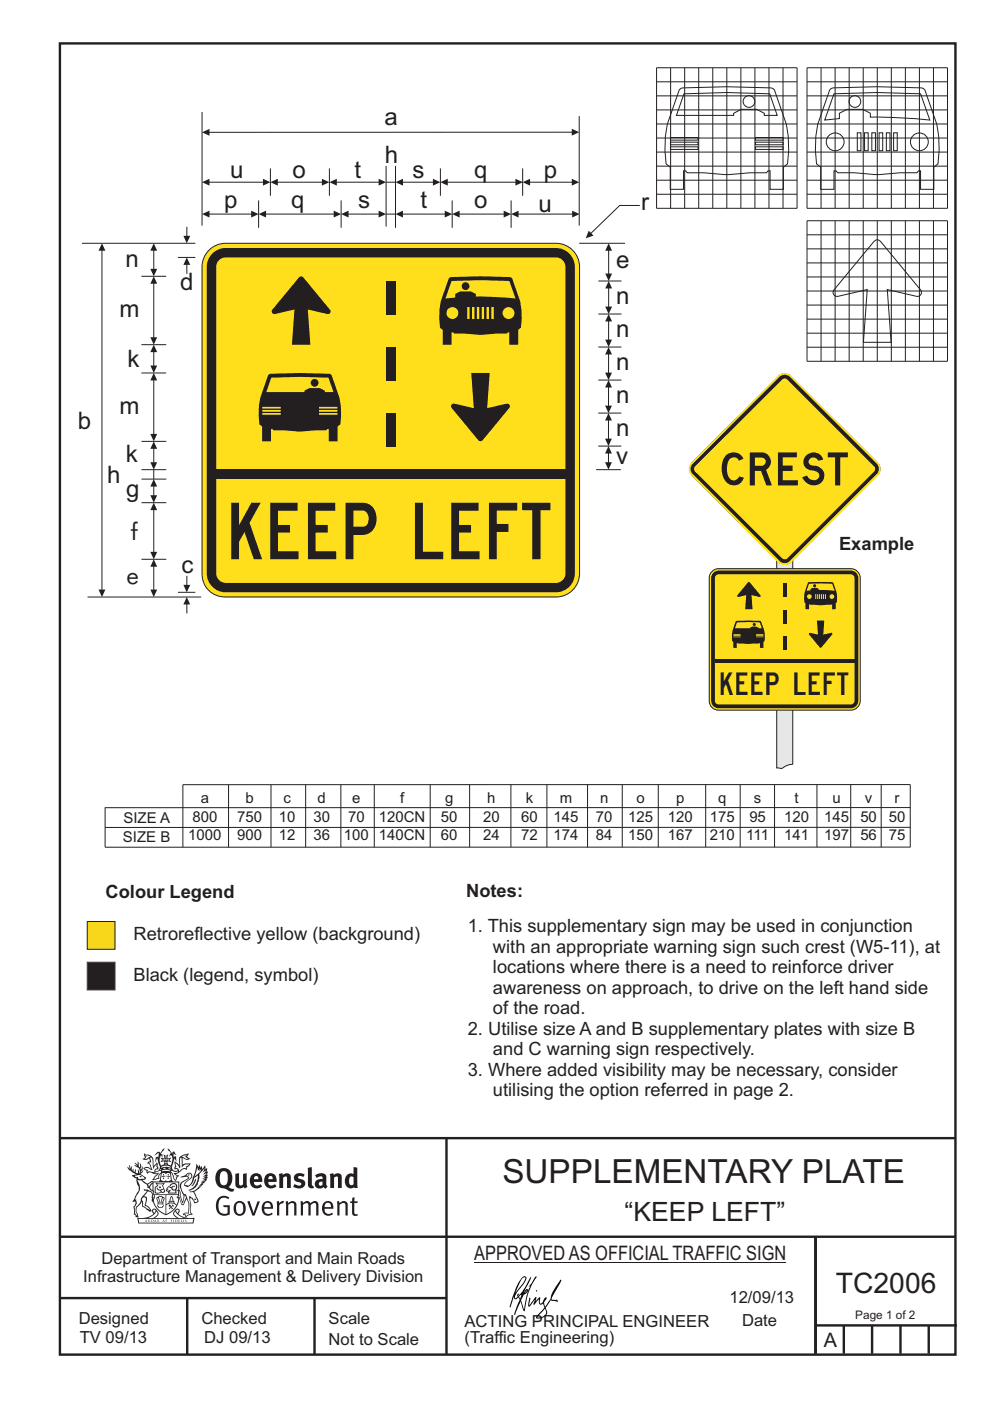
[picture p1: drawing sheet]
<svg xmlns="http://www.w3.org/2000/svg" width="210mm" height="297mm" viewBox="0 0 210 297" stroke-linecap="round" stroke-linejoin="round" font-family="sans-serif">
<g fill="none" stroke="#231f20" stroke-width=".51">
<path d="M12.7 9.2h190v278h-190zM12.7 241.3h189.9M94.7 241.4v45.8M12.7 275.2h82M12.7 262.2h190.1M39.7 275.2v12M66.7 275.2v12M173 262.2v24.8M173 281h30M179 281v6M185 281v6M191 281v6"/>
<path d="M197 281v6"/>
</g>
<path d="M100.6 267.7h66.2" fill="none" stroke="#231f20" stroke-width=".21"/>
<g fill="#231f20">
<path d="M47 248.5a2.55 2.55 0 0 0 0 2.7l.3 .1a.81 .81 0 0 0 1-.9v-.6a1.04 1.04 0 0 0-1.1-1.5zM46.3 248.1a1.82 1.82 0 0 1 2.1-.2 1.82 1.82 0 0 1 .9 1.9 2.29 2.29 0 0 1-.8 1.9l.7 .3h.5l-.2 .6a2.87 2.87 0 0 1-2-.7 2.12 2.12 0 0 1-1.7-3.1z" fill-rule="evenodd"/>
<path d="M49.9 248.9l.8-.2v2a.46 .46 0 0 0 .2 .6 .46 .46 0 0 0 .7-.2v-2.2l.7-.2v2.4l.2 .5-.6 .4-.2-.3a1.02 1.02 0 0 1-1.2 .2 1.02 1.02 0 0 1-.6-1.1z" fill-rule="evenodd"/>
<path d="M54 249.5l-.1 .5h.9a.49 .49 0 0 0-.2-.6 .49 .49 0 0 0-.6 .1zM53.4 249.2a1.34 1.34 0 0 1 1.6-.3 1.34 1.34 0 0 1 .6 1.5v.2h-1.7a.77 .77 0 0 0 .5 .8 .77 .77 0 0 0 .9-.3l.3 .4a1.59 1.59 0 0 1-2.1 .2 1.59 1.59 0 0 1-.4-2z" fill-rule="evenodd"/>
<path d="M57 249.5l-.1 .5h.9a.49 .49 0 0 0-.2-.6 .49 .49 0 0 0-.6 .1zM56.4 249.2a1.34 1.34 0 0 1 1.6-.3 1.34 1.34 0 0 1 .7 1.5v.2h-1.8a.77 .77 0 0 0 .5 .8 .77 .77 0 0 0 .9-.3l.3 .4a1.59 1.59 0 0 1-2 .2 1.59 1.59 0 0 1-.5-2z" fill-rule="evenodd"/>
<path d="M59.1 248.9l.8-.2 .1 .4a.95 .95 0 0 1 1-.3 .95 .95 0 0 1 .7 .8v2.3h-.8v-2.3a.46 .46 0 0 0-.8 .1v2.2h-.9z" fill-rule="evenodd"/>
<path d="M62.5 249.1a1.75 1.75 0 0 1 2.1-.1l-.2 .5-.6-.2a.43 .43 0 0 0-.6 .3l.4 .3a1.04 1.04 0 0 1 1.2 1.2 1.04 1.04 0 0 1-1.4 .9l-1.2-.4 .3-.6 1 .4 .4-.4a.88 .88 0 0 0-1-.5l-.4-.2-.1-.4z" fill-rule="evenodd"/>
<path d="M65.3 247.6l.8-.2 .1 3.8 .2 .2 .2 .5a.88 .88 0 0 1-1-.1 .88 .88 0 0 1-.3-1z" fill-rule="evenodd"/>
<path d="M67.8 250.6a.43 .43 0 0 0-.1 .7 .43 .43 0 0 0 .7-.1v-.7zM66.8 249.2a1.7 1.7 0 0 1 2.4 .1v1.8l.3 .4-.4 .5-.5-.3a1.03 1.03 0 0 1-1.7-.2 1.03 1.03 0 0 1 .8-1.5h.7v-.4a.8 .8 0 0 0-1.2 .1z" fill-rule="evenodd"/>
<path d="M69.9 248.9l.8-.2 .1 .4a.95 .95 0 0 1 1-.3 .95 .95 0 0 1 .7 .8v2.3h-.8v-2.3a.46 .46 0 0 0-.8 .1v2.2h-.8z" fill-rule="evenodd"/>
<path d="M74.3 249.5a1.48 1.48 0 0 0 0 1.7l.4 .1 .3-.2v-1.5l-.3-.2zM75 247.4l.8 .2 .1 4.3h-.7l-.1-.2a1.26 1.26 0 0 1-1.4 0 1.26 1.26 0 0 1-.6-1.3 1.29 1.29 0 0 1 .5-1.3 1.29 1.29 0 0 1 1.4-.2z" fill-rule="evenodd"/>
<path d="M46.4 253.9a1.72 1.72 0 0 1 2.2 0l-.2 .3a1.24 1.24 0 0 0-1.4-.1 1.24 1.24 0 0 0-.7 1.3 1.49 1.49 0 0 0 1.3 2l.7-.2v-1.3h-.9l-.1-.4h1.4v2a1.93 1.93 0 0 1-2.2-.1 1.93 1.93 0 0 1-.7-2.2l.2-.7z" fill-rule="evenodd"/>
<path d="M50.3 255.2a1.65 1.65 0 0 0 .3 2.2 .99 .99 0 0 0 1-1.5 .78 .78 0 0 0-.4-.8 .78 .78 0 0 0-.9 .1zM50 254.9a1.33 1.33 0 0 1 1.6-.1 1.33 1.33 0 0 1 .5 1.5 1.31 1.31 0 0 1-1.3 1.5 1.31 1.31 0 0 1-1.3-1.6l.1-.5z" fill-rule="evenodd"/>
<path d="M52.5 254.7l.4-.1 .9 2.6 .8-2.5h.5l-1.1 3h-.5z" fill-rule="evenodd"/>
<path d="M56.2 255.2l-.2 .7h1.4a.7 .7 0 0 0-.3-.8 .7 .7 0 0 0-.9 .1zM55.9 255a1.22 1.22 0 0 1 1.5-.2 1.22 1.22 0 0 1 .5 1.5h-1.9a.93 .93 0 0 0 .5 1 .93 .93 0 0 0 1.2-.2l.1 .3a1.43 1.43 0 0 1-1.7 .1 1.43 1.43 0 0 1-.6-1.7z" fill-rule="evenodd"/>
<path d="M58.7 254.8l.4-.2 .1 .5 .4-.3 .6-.2-.2 .6a.66 .66 0 0 0-.8 .6v1.9h-.4z" fill-rule="evenodd"/>
<path d="M60.6 254.8l.4-.2 .1 .5a.94 .94 0 0 1 1-.4 .94 .94 0 0 1 .8 .7v2.3h-.5l-.1-2.5a.81 .81 0 0 0-1.2 .3v2.2h-.4z" fill-rule="evenodd"/>
<path d="M63.7 254.7l.5-.1 .1 .5 .4-.3a.78 .78 0 0 1 1.1 .3 .9 .9 0 0 1 1-.5 .9 .9 0 0 1 .7 .8v2.3h-.4l-.1-2.5a.67 .67 0 0 0-1.1 .3v2.2h-.5v-2.4l-.4-.2-.7 .4v2.2h-.5z" fill-rule="evenodd"/>
<path d="M69 255.2l-.2 .7h1.4a.7 .7 0 0 0-.3-.8 .7 .7 0 0 0-.9 .1zM68.7 255a1.22 1.22 0 0 1 1.5-.2 1.22 1.22 0 0 1 .5 1.5h-1.9a.93 .93 0 0 0 .5 1 .93 .93 0 0 0 1.2-.2l.1 .3a1.44 1.44 0 0 1-1.7 .1 1.44 1.44 0 0 1-.6-1.7z" fill-rule="evenodd"/>
<path d="M71.4 254.8l.5-.2 .1 .5a.94 .94 0 0 1 1-.4 .94 .94 0 0 1 .7 .7v2.3h-.4l-.1-2.5a.81 .81 0 0 0-1.2 .3v2.2h-.5z" fill-rule="evenodd"/>
<path d="M74.7 254l.5-.2v.9h.7l-.1 .4h-.7l.1 2.2 .1 .1h.5l.1 .3a.75 .75 0 0 1-1.2-.6v-2h-.4v-.4h.4z" fill-rule="evenodd"/>
<path d="M30.8 244.9l1.1 .3-.9 .5h-.4l.5-.5zM31.8 245.5l.2-.1a2.44 2.44 0 0 1 .4 2l.1 .4 .7-1-.1 .6 .3 .3a.57 .57 0 0 0-.6 .8l-1-.2-.5 .2 .1-.5-.7-.2 .6-.2 1 .5 .1-.1-.6-1.3-.2-.1 .5-.1zM30.7 244.5l-.2 .4 .3 .4-.6 .4a1.04 1.04 0 0 0 1.4-.1l.2 .7h-.4l-.2 .4a.94 .94 0 0 1 .9 1.1l-.2-.1a1.16 1.16 0 0 0-1.5-.1l.3 .4 .4 .2 .1 .5 .2 .2v-.2a.94 .94 0 0 1 1.1 .2h.9l-1.2 1.2a1.13 1.13 0 0 0 1.2-.2l.4-.1-.1-.4 .5-.7a.83 .83 0 0 0-.6 1.1l-.3-.1-.7 .3 1.1-1.4-.5 .2-.5-.1 1.3-.5-.2-.2-.8 .4v-.3l.2-.2 .3 .1 .1-.3-.2-.4v-.6l-.2-.3-.6 .9v-.7a1.42 1.42 0 0 0-1.7-1.8z" fill-rule="evenodd"/>
<path d="M38.5 245.3l.5-.3 .7-.1-.6 .3 .8 .5h-.3zM38.3 245.5h.2l.1 2a1.69 1.69 0 0 1 1.5-.7l-.7 .5 .1 .5a1.1 1.1 0 0 0-1.5 .6l-.1-.5-.2-.2h-.5l.2-.4-.2-.7a1.42 1.42 0 0 1 .8 1.1l.2-.1zM37.1 246.2l.1 1-.2 .3v.5l.6-.1 .1 .2a.96 .96 0 0 1-1.1-.1l-.1 .1a1.06 1.06 0 0 0 1.3 .2v.1a.72 .72 0 0 1-1 .2l.3 .5 .6 .3-.4 .1-.1 .7-.3-.4-.3-1.1-.4-.4 .4 .9a1.54 1.54 0 0 0 .6 1.2l.2-.3a.58 .58 0 0 1 .5-.7l.1-.2h-.3l-.4-.3 .9-.5a.93 .93 0 0 1 1.1-.5l.1 .2 .2-.1 .1-.5a.99 .99 0 0 0 .7-.9l-1.3 .1-.4 .3v-1.5l.9 .4 .8-.3h-.3l-.5-.4 .4-.7-.7 .2a1.46 1.46 0 0 0-1.3 2.1v.4l-.2-.4z" fill-rule="evenodd"/>
<path d="M35.6 248.9l.2 .1-.1 .4h.3l-.3 .1v.5l-.1-.6h-.3l.3-.1z" fill-rule="evenodd"/>
<path d="M34.6 248.9l.2 .1-.1 .3 .4 .1h-.4v.6l-.1-.5-.3-.1h.3z" fill-rule="evenodd"/>
<path d="M34.3 248.8a.57 .57 0 0 1 .9 .2 .57 .57 0 0 1 .9-.2l.2 1.4-.2 .1a.57 .57 0 0 1-.9-.1 .69 .69 0 0 1-1.1 0zM34.2 248.1l-.3 2.1-.2 .4h2.9l-.1-.4-.3-2.1h-.2v.3l-.8-.1-.9 .1 .1-.3z" fill-rule="evenodd"/>
<path d="M34.2 252.4a.3 .3 0 0 0 .6 0 .3 .3 0 0 0-.6 0zM33.3 251l.3 .3-.3 .3a.79 .79 0 0 0 0 1.3l.8-.2-.1-.3a.55 .55 0 0 1-.7-.6h.1l.1 .3 .4 .1 .8-.2-.4-.7 .4-.3-.7 .1zM33 250.7l1.1 .2 .9-.2-.4 .7 .4 1.1a.56 .56 0 0 1-.8 .3l-.2 .1a.73 .73 0 0 1-.9 .1 .73 .73 0 0 1-.3-.9v-.4l.5-.4z" fill-rule="evenodd"/>
<path d="M35.6 251.9l.7-.5a.58 .58 0 0 1 1-.1 .58 .58 0 0 1-.5 .9l-.2-.3a.43 .43 0 0 1 .6-.3v-.1a.57 .57 0 0 0-.8 .2l-.2-.1-.3 .2 .4 .1a.55 .55 0 0 0 .9 .5v.5h-1.3l.3-.4-.1-.2-.6 .1 .2-.2-.2-.1zM35.4 251.8l-.1 .2a.39 .39 0 0 0 .2 .7l.3-.1-.2 .5h1.9l-.1-.8a.86 .86 0 0 0-.1-1.4 .86 .86 0 0 0-1.3 .4z" fill-rule="evenodd"/>
<path d="M36 254.8h.8v.2h-.8zM36.4 253.8l.2 .8h-.4zM36.4 253.5l-.3 .5-.1 .6h-.2v.4l-.7 .4 .1 .2a1.48 1.48 0 0 1 2.2 .1l.2-.1-.6-.5v-.5h-.2l-.1-.6z" fill-rule="evenodd"/>
<path d="M35.8 255.4l.3 .1 .2 .3 .3-.2-.2-.2a.38 .38 0 0 1 .4 .5l-.1-.2-.3 .3 .3 .2-.3 .2-.1-.3-.4 .3-.1-.2 .4-.3-.2-.1-.1 .1z" fill-rule="evenodd"/>
<path d="M34.5 254h.2v.2l-.3 .6h-.1zM33.6 255.3h.9v.2a.55 .55 0 0 1-.8 .4v-.2h-.2zM33.4 254h.2l.2 .8h-.2zM33.6 255h.8l.1 .1-.8 .1zM33.8 253.7h.5l-.2 1.1h-.2zM33.3 253.8l-.1 .3 .3 1.2a.48 .48 0 0 0-.1 .5 .48 .48 0 0 0 .4 .3l.6-.1a.49 .49 0 0 0 .2-.7l.3-1.2-.1-.3a1.42 1.42 0 0 0-1.5 0z" fill-rule="evenodd"/>
<path d="M33.6 251.6h.5l.1 .3h-.4z" fill-rule="evenodd"/>
<path d="M41.3 250.1l.3-.2-.2 .9-.6 .7h-.2l.5-.7z" fill-rule="evenodd"/>
<path d="M39.7 249l.3-.2 .5 .2a.88 .88 0 0 1-.6 1.1 1.22 1.22 0 0 0-.8 1.3l.5 .2a.72 .72 0 0 0 .9-.4l.5-.8 .2-.6 .8-.6v.3a2.85 2.85 0 0 1-2 2.8l.1 .1a2.13 2.13 0 0 0 1.9-1.5l-.1-.2a2.01 2.01 0 0 0 .3-1.8l1.2-1.3-.4 1 .7-.5-.7 1 .8-.4-.8 .8 .7-.1-.9 .5 .8-.1-.8 .4h.7l-.8 .3 .3 .2h-.4l.2 .4-.4-.1 .2 .3h-.4l.1 .3h-.1a2.16 2.16 0 0 1-2 1l.1 .2h.4a.76 .76 0 0 1 .7 .7l.5 1.2-.6 .2a1.45 1.45 0 0 0-1.2-1.3l.3 1.8-.1 1.9 .4 .2a1.07 1.07 0 0 0-1.2 .4v-.3l-.5-.2a.87 .87 0 0 1 1-.1l.1-.7a4.4 4.4 0 0 0-.6-3.1l-.1-.3h-.2a2.16 2.16 0 0 1-.7-2.2l.3-.3 1.2-.8a.55 .55 0 0 0-.4-.7zM37.8 252.4a.76 .76 0 0 1 .3 1.1l.6 1.6 .4-1.7 .2 .1a.61 .61 0 0 1-.1 .9l-.3 .9h-.2l-.7-1.6-.3 .1a1.18 1.18 0 0 0 .1-1.4zM41.8 247.5l.2 .8 .3-.6v.6l.3-.5a1.9 1.9 0 0 1-1.1 1.4l-.3 .3zM38.2 249.6l1.4-.1 .2 .1v.3l-.5 .3a1.26 1.26 0 0 0-1 1.9l.2 .7a1.84 1.84 0 0 1 .2 2l-.4-1.3a.96 .96 0 0 0-.4-1.3l-.4 .3a.78 .78 0 0 1-.1 1.3l.2 .2h.4l.4 1.1a.38 .38 0 0 0 .2 .4 .38 .38 0 0 0 .4-.1l.6-1.2a2.94 2.94 0 0 1 .3 2.5v.5l-.8-.1-.3 .4v.2l.4-.1 .1 .4 .2 .1a1.02 1.02 0 0 1 1.3-.5l-.1-.4-.3-.1 .2-1.7-.3-1.4 .1 .1a1.14 1.14 0 0 1 .7 .9 .63 .63 0 0 0 .9-.2 .63 .63 0 0 0-.2-.8l-.6-1.3 .9-.6 .2-.3 .2-.1v-.2h.3l-.1-.3h.4l-.1-.3 .5-.1-.2-.2 .5-.4 .1-.2-.3 .1 .5-.6-.3 .1 .3-.6-.4 .1 .4-.5v-.3l-.3 .2 .1-.6v-.3l-.4 .3-.1-.8-.5 .8-.2-.7-.2 .5-.3-.8-.1 .6-.5-.8-.1 1.4-.7 1.9a1.81 1.81 0 0 1-.9 1.4l-.6-.2a1.75 1.75 0 0 1 1.1-1.2 .75 .75 0 0 0 .1-1.3 .75 .75 0 0 0-1.2 .5z" fill-rule="evenodd"/>
<path d="M41.2 254.2l.3-.1 .1 .3h-.4z" fill-rule="evenodd"/>
<path d="M29.4 258.4h11.6l-.2 .8h-11.3zM31.3 258.2l.5-.1a2.48 2.48 0 0 0 1.4-1.3l.2 .6-.5 .5-.4 .3zM32.5 256.6l.3-.2 .2 .2-.3 .6zM37.2 256.8a2.65 2.65 0 0 0 1.8 1.4h-1.1l-.5-.3-.5-.5zM37.4 256.6l.2-.2 .3 .2-.3 .6zM29.2 258.2l.1 1.2h11.7l.3-1.1-.2-.1a4.1 4.1 0 0 1-3.3-.9l.3-.4-.1-.5a1.06 1.06 0 0 0-1.3 .9l.2 .4 .6 .5h-4.7l.3-.1a.84 .84 0 0 0 .6-.7 .84 .84 0 0 0-.5-.9l-.3-.2-.5 .1-.1 .5 .3 .4a4.2 4.2 0 0 1-3.4 .9z" fill-rule="evenodd"/>
<path d="M31 258.7l.1 .2h-.2zM31 258.6l-.3 .5 .4-.1 .2 .1z" fill-rule="evenodd"/>
<path d="M31.3 258.6h.2v.4a.25 .25 0 0 0 .3-.1 .25 .25 0 0 0-.1-.3h.1a.29 .29 0 0 1 0 .4 .29 .29 0 0 1-.4 0 .29 .29 0 0 1 0-.4z" fill-rule="evenodd"/>
<path d="M32.2 258.6a.22 .22 0 0 1 .3 .2 .22 .22 0 0 1-.3 .2zM32 258.6v.5a.33 .33 0 0 0 .5-.1 .33 .33 0 0 0 0-.4 .33 .33 0 0 0-.5 0z" fill-rule="evenodd"/>
<path d="M32.9 258.7l.1 .2h-.2zM32.9 258.6l-.2 .5 .3-.1 .2 .1z" fill-rule="evenodd"/>
<path d="M33.3 258.6h.2v.2l.3-.2-.2 .2 .2 .3-.3-.2-.1 .2h-.1l.2-.3z" fill-rule="evenodd"/>
<path d="M34.7 258.7l.1 .2h-.2zM34.7 258.6l-.3 .5 .4-.1 .2 .1z" fill-rule="evenodd"/>
<path d="M35 258.6h.4h-.1v.5h-.2l.1-.5z" fill-rule="evenodd"/>
<path d="M36.2 258.6h.3h-.2v.2h.2h-.2l.1 .3h-.2z" fill-rule="evenodd"/>
<path d="M36.7 258.6h.2v.5h-.2z" fill-rule="evenodd"/>
<path d="M37.3 258.6a.22 .22 0 0 1 .3 .2 .22 .22 0 0 1-.3 .2zM37.1 258.6v.5a.33 .33 0 0 0 .5-.1 .33 .33 0 0 0 0-.4 .33 .33 0 0 0-.5 0z" fill-rule="evenodd"/>
<path d="M37.8 258.6h.3h-.1v.2h.1h-.1v.2l.1 .1h-.3z" fill-rule="evenodd"/>
<path d="M38.3 258.6h.3l-.1 .4 .2 .1h-.4z" fill-rule="evenodd"/>
<path d="M38.9 258.6h.2v.5h-.2z" fill-rule="evenodd"/>
<path d="M39.3 258.6h.2l-.2 .1 .2 .2-.1 .2h-.1v-.2l.2 .1z" fill-rule="evenodd"/>
<path d="M34.2 247.4a1.51 1.51 0 0 1 2 .2 2.67 2.67 0 0 0-2.1 0zM35.7 247.6l.4 .2 .1 .2-.4-.1zM34.6 247.7l.4-.1 .2 .2h-.4zM34 247.9l.3 .1-.3 .1zM34.9 246.9l.3-.2 .2 .2zM34.9 245.7h.2v.4h-.2zM35 245.1l.2 .2 .2-.2-.1 .4h-.2zM35.1 246.3h.2l.1 .4-.2-.2-.2 .2zM35.3 245.7h.2v.4h-.2zM34.4 245.7l.3 .1v.2l-.3 .1 .2-.2zM35.7 245.8l.3-.1-.2 .2 .2 .2-.4-.1zM32.7 244.9l1-.5-.1 1-.2-.1-.4 .1-.2 1.1 .5-1 .2 .9a1.84 1.84 0 0 1 .3 1.7l.4 .1a2.48 2.48 0 0 1 2.2 .1l.2-.3-.2-.7 .7-1.7 .4 .6-.2-1-.2-.1-.2 .3v-.9l.6 .4-.6-.7h-.3l-.1 .4-.5-.8-.5-.3 .2 .4 .5 .6-.4 .7 .4-.3a2.06 2.06 0 0 1 0 2.2l-.6-.2-.1-.6 .1-.1 .8 .2-.4-.5 .4-.5-.7 .2-.2-.2 .2-.7-.5 .4-.5-.4 .2 .7-.2 .2-.7-.2 .4 .5-.4 .5 .7-.2 .2 .1-.2 .6-.5 .2a2.02 2.02 0 0 1 0-2.2l.3 .5-.1-.6-.3-.1 .8-1.2-.5 .3-.4 .7-.2-.3a.8 .8 0 0 0-.8 .5z" fill-rule="evenodd"/>
<path d="M29.2 250.1l.3 .2a.61 .61 0 0 1 .8 .3l.3 .2a.8 .8 0 0 1 .6 1l.4 .1 .5 .6a1 1 0 0 1 .5 1l-.1 .7v-.5h-.1a.96 .96 0 0 0-.8-1.3l-.3-.2h-.6l-.1-.1-.2 .1 .2 .3h.5l-1.1 1.4-.2 .9-.4 .6a1.33 1.33 0 0 0-.5 1.8l.2 .5a1.26 1.26 0 0 1-.5-1.4l-.1-.4a1.56 1.56 0 0 0 .4-1.7l-.3 .2 .2-.5a3.2 3.2 0 0 0 .7-3zM30.4 253.9h.4a2.06 2.06 0 0 1-.1 1.6l.7 .5 .4 .5-.6-.2-.8-.6-.1-.9a.51 .51 0 0 1 .1-.9zM28.6 249.3a1.52 1.52 0 0 1 2.1 .6l-1.1 .1-.2-.1-.2-.4-.4 .1zM27.5 247v.8l-.3-.4-.2 .1a3.1 3.1 0 0 0 2 1.5l-1 .1 .5 .6 .5 .1v1.1a1.84 1.84 0 0 1-.2 2.5l-.4 .9-.4 .4 .3 .1 .4-.1 .1 .4-.2 .5-.3 .2 .1 1.8 .2-.1 .2 .6h.2l.4-.1-.1-.5a1.3 1.3 0 0 1-.1-1.6l.8-1.1 .2 1.1 .6 .2 .4 .6 .2-.2 .2 .4 .5-.1a1.85 1.85 0 0 0-1.2-1.3l.1-.3a1.39 1.39 0 0 0 0-1.5h-.5l.5-.6a.66 .66 0 0 1 .9-.4 .66 .66 0 0 1 .3 .9l-.1 .4h.2v.1l-.2 .3 .2 .5 .2-.3a2.24 2.24 0 0 0 .1-2.2 .73 .73 0 0 1-.7-.6 .73 .73 0 0 1 .5-.8l.1-.2a.94 .94 0 0 0-.9 .8 .48 .48 0 0 1-.1-.5 .48 .48 0 0 1 .5-.3l.5-.3a.51 .51 0 0 0-.8 .2l-.5 .3-1-.8 .6-.1 .1-.5-1.1-.7 .5-.4v-.4l-.5 .5 .1-.2a.69 .69 0 0 0 .2-1.1v.5l-.3 .2 .1-1.1-.3-.2 .1 .6-.1 .2-.4-1.2v.6l-.7-.3 .6 .6-.6-.2 .2 .3a1 1 0 0 1 .8 1.5l-.2-.8v.8l-.5-.2-.1-.7-.2 .6-.2-.1v-.6l-.2 .4-.2-.2 .1-.7-.2 .5z" fill-rule="evenodd"/>
<path d="M29.5 249.5l.3-.2 .3 .3z" fill-rule="evenodd"/>
<path d="M32.4 250.5h5.6v2l-.2-.1v-1.7h-5.2v2.5h5.2v-.8l.1 .2-.1 1.1v-.3h-2.5v4a4.1 4.1 0 0 0 2.6-3.6l.1-.1a4 4 0 0 1-2.8 3.9 4.2 4.2 0 0 1-2.8-4.7l.1 1.3 .1-.1a3.8 3.8 0 0 0 2.5 3.3v-4h-2.5l-.2-.9z" fill-rule="evenodd"/>
<circle cx="40" cy="249.1" r=".17"/>
</g>
<g fill="#000">
<path d="M111.6 273.7l.2-.2-.5 .7zM110.4 274.5l.2 .1-.3 .8-.2-.5zM110.9 270.9h.5a9.3 9.3 0 0 1-2 3.1l-.1 .3 1-2.5zM110.6 271a14.7 14.7 0 0 0-2.2 4.9l-.3 1.2 .1 .1 .8-2.3a.42 .42 0 0 0 .2 .6 .42 .42 0 0 0 .6-.3l.2-.1 .2 .5-1.1 3.2h.2l1.1-2.9 .6 1.9 .2 .2 .2-.5a13.5 13.5 0 0 1 2-6.2l.4-.5-.1-.2-1.6 2.1 .4-.1a14.9 14.9 0 0 0-1.3 5.1l-.4-1.1a1.39 1.39 0 0 1 .2-1.9l.1-.2a.92 .92 0 0 0 .8-1.2 .75 .75 0 0 0-.8 .7l-.1 .2 1.6-3.4h-.1l-.4 .7a10.5 10.5 0 0 1-2.2 3.3l.2-.5a.32 .32 0 0 0-.4 .2 .32 .32 0 0 0 .1 .4l-.5 .4a3.2 3.2 0 0 1 1.1-2.3l.5-.6a2.49 2.49 0 0 0 .7-1.6l-.4-.2z" fill-rule="evenodd"/>
<path d="M113.7 273.6l.3 .2h-.3z" fill-rule="evenodd"/>
<path d="M115.6 277.5a1.15 1.15 0 0 1 .1 1.3 1.15 1.15 0 0 1-1.2 .5l-.6 .1zM112.2 275.2l-.2 1.6 .2 .2 1.2-1.5-.2 1.1 1.1-1.1a.94 .94 0 0 0 .4 1.1l.5-.3 .3 .9-1.2 1.3a.98 .98 0 0 0-.5 1 1.9 1.9 0 0 0 2.3-1.3l-.1-.2a1.02 1.02 0 0 1 .2-1.4l.6-1 1.5 .3-.2-.4v.2l-1.1-.1v-.3l2-3.6 .1-.2-.2-.2-1.7 2.8a6.6 6.6 0 0 1-1.6 2.9l-.1-.2a1.01 1.01 0 0 1 .4-1.4l.1-.2-.3-.1-.4 .4-.1 .5-.6 .4-.1-.4 .1-.9-.2-.1-.9 1 .3-1h-.2l-1.4 1.8 .3-1.5v-.1z" fill-rule="evenodd"/>
</g>
<path d="M18.5 195.4h5.9v5.9h-5.9z" fill-rule="evenodd" fill="#fcd619" stroke="#231f20" stroke-width=".21"/>
<path d="M18.5 204h5.9v5.9h-5.9z" fill-rule="evenodd" fill="#231f20" stroke="#404041" stroke-width=".21"/>
<g fill="none" stroke="#231f20" stroke-width=".21">
<path d="M171.2 46.8h29.8v29.8h-29.8zM171.2 58.7h29.8M171.2 55.7h29.8M171.2 52.8h29.8M171.2 49.8h29.8M174.1 46.8v29.8M177.1 46.8v29.8M180.1 46.8v29.8M183.1 46.8v29.8M186.1 46.8v29.8M189.1 46.8v29.8M192 46.8v29.8"/>
<path d="M195 46.8v29.8M198 46.8v29.8M129.1 61v4.2M171.2 73.6h29.8M171.2 70.6h29.8M171.2 67.7h29.8M171.2 64.7h29.8M171.2 61.7h29.8M126.4 99.6h5.3"/>
</g>
<g fill="#231f20">
<path d="M129.1 59.6l.7 1.6h-1.4z"/>
<path d="M128.4 65h1.4l-.7 1.6z"/>
</g>
<path d="M129.1 68v4.2" fill="none" stroke="#231f20" stroke-width=".21"/>
<g fill="#231f20">
<path d="M129.1 66.6l.7 1.6h-1.4z"/>
<path d="M128.4 72h1.4l-.7 1.6z"/>
</g>
<path d="M129.1 75v4.2" fill="none" stroke="#231f20" stroke-width=".21"/>
<g fill="#231f20">
<path d="M129.1 73.6l.7 1.6h-1.4z"/>
<path d="M128.4 79h1.4l-.7 1.6z"/>
</g>
<path d="M129.1 82v4.2" fill="none" stroke="#231f20" stroke-width=".21"/>
<g fill="#231f20">
<path d="M129.1 80.6l.7 1.6h-1.5z"/>
<path d="M128.3 86h1.5l-.7 1.6z"/>
</g>
<path d="M129.1 89v4.2" fill="none" stroke="#231f20" stroke-width=".21"/>
<g fill="#231f20">
<path d="M129.1 87.6l.7 1.6h-1.5z"/>
<path d="M128.3 93h1.5l-.7 1.6z"/>
</g>
<path d="M121.4 28l-77.1 .1" fill="none" stroke="#231f20" stroke-width=".21"/>
<g fill="#231f20">
<path d="M121.3 27.3l1.6 .7-1.6 .8z"/>
<path d="M42.9 28.1l1.5-.8v1.5z"/>
</g>
<path d="M57.4 35.7v5.8M69.9 35.7v5.8M56.3 45.4h14.6" fill="none" stroke="#231f20" stroke-width=".21"/>
<g fill="#231f20">
<path d="M70.8 44.7l1.6 .7-1.6 .7z"/>
<path d="M54.9 45.4l1.5-.7v1.4z"/>
</g>
<path d="M94.8 38.6h14.7" fill="none" stroke="#231f20" stroke-width=".21"/>
<g fill="#231f20">
<path d="M109.3 37.9l1.6 .7-1.6 .8z"/>
<path d="M93.4 38.6l1.6-.7v1.5z"/>
</g>
<path d="M126.9 73.6h4.9M126.9 66.6h4.9M126.9 94.6h4.9M126.9 87.6h4.9M126.9 80.6h4.9M129.1 96v2.2" fill="none" stroke="#231f20" stroke-width=".21"/>
<g fill="#231f20">
<path d="M129.1 94.6l.7 1.6h-1.5z"/>
<path d="M128.3 98h1.5l-.7 1.6z"/>
</g>
<path d="M42.9 23.7v24.1M122.9 24.6v23.2M44.3 45.4h9.1" fill="none" stroke="#231f20" stroke-width=".21"/>
<g fill="#231f20">
<path d="M42.9 45.4l1.5-.7v1.4z"/>
<path d="M53.3 44.7l1.6 .7-1.6 .7z"/>
</g>
<path d="M80.5 45.4h-6.7" fill="none" stroke="#231f20" stroke-width=".21"/>
<g fill="#231f20">
<path d="M72.4 45.4l1.5-.7v1.4z"/>
<path d="M80.3 44.7l1.6 .7-1.6 .7z"/>
</g>
<path d="M85.3 38.6h6.7" fill="none" stroke="#231f20" stroke-width=".21"/>
<g fill="#231f20">
<path d="M83.9 38.6l1.6-.7v1.5z"/>
<path d="M91.8 37.9l1.6 .7-1.6 .8z"/>
</g>
<path d="M112.3 38.6h9.1" fill="none" stroke="#231f20" stroke-width=".21"/>
<g fill="#231f20">
<path d="M110.9 38.6l1.5-.7v1.5z"/>
<path d="M121.3 37.9l1.6 .7-1.6 .8z"/>
</g>
<path d="M58.8 38.6h9.6M93.4 35.7v5.8M110.9 35.7v5.8M54.9 42.5v5.8M72.4 42.5v5.8" fill="none" stroke="#231f20" stroke-width=".21"/>
<g fill="#231f20">
<path d="M68.3 37.9l1.6 .7-1.6 .8z"/>
<path d="M57.4 38.6l1.5-.7v1.5z"/>
</g>
<path d="M95.9 42.5v5.8M108.4 42.5v5.8M109.8 45.4h11.7" fill="none" stroke="#231f20" stroke-width=".21"/>
<g fill="#231f20">
<path d="M121.4 44.7l1.5 .7-1.5 .7z"/>
<path d="M108.4 45.4l1.6-.7v1.4z"/>
</g>
<path d="M135.7 43.6h-4.3l-6.1 5.9" fill="none" stroke="#231f20" stroke-width=".21"/>
<path d="M124.9 48.9l1 1.1-1.7 .5z" fill="#231f20"/>
<path d="M44.3 38.6h11.6" fill="none" stroke="#231f20" stroke-width=".21"/>
<g fill="#231f20">
<path d="M55.8 37.9l1.6 .7-1.6 .8z"/>
<path d="M42.9 38.6l1.5-.7v1.5z"/>
</g>
<path d="M122.9 51.6h9.7M126.9 59.6h4.9M129.1 53v5.2" fill="none" stroke="#231f20" stroke-width=".21"/>
<g fill="#231f20">
<path d="M128.4 58h1.4l-.7 1.6z"/>
<path d="M129.1 51.6l.7 1.6h-1.4z"/>
</g>
<path d="M85.3 45.4h9.2" fill="none" stroke="#231f20" stroke-width=".21"/>
<g fill="#231f20">
<path d="M94.3 44.7l1.6 .7-1.6 .7z"/>
<path d="M83.9 45.4l1.6-.7v1.4z"/>
</g>
<path d="M71.3 38.6h9.2M81.9 35.2v12.8" fill="none" stroke="#231f20" stroke-width=".21"/>
<g fill="#231f20">
<path d="M69.9 38.6l1.5-.7v1.5z"/>
<path d="M80.3 37.9l1.6 .7-1.6 .8z"/>
</g>
<path d="M83.9 35.2v13.1M97.3 45.4h9.7" fill="none" stroke="#231f20" stroke-width=".21"/>
<g fill="#231f20">
<path d="M95.9 45.4l1.6-.7v1.4z"/>
<path d="M106.8 44.7l1.6 .7-1.6 .7z"/>
</g>
<path d="M44.6 52.8a5 5 0 0 1 3.3-1.2h70a5 5 0 0 1 5 5v65a5 5 0 0 1-5 5h-70a4.8 4.8 0 0 1-5-5v-65a5 5 0 0 1 1.7-3.8z" fill-rule="evenodd" fill="#ffdf1b" stroke="#231f20" stroke-width=".21"/>
<path d="M45 53.8a4 4 0 0 1 2.9-1.2h70a4 4 0 0 1 4 4v65a4 4 0 0 1-4 4h-70a4 4 0 0 1-4-4v-65a4 4 0 0 1 1.1-2.8z" fill-rule="evenodd" fill="#231f20"/>
<path d="M46.4 55.2l.9-.5 .6-.1h70a2.01 2.01 0 0 1 2 2v65a2.01 2.01 0 0 1-2 2h-70a2.01 2.01 0 0 1-2-2v-65v-.5z" fill-rule="evenodd" fill="#ffdf1b"/>
<g fill="#231f20">
<path d="M81.9 59.6h2v7h-2z"/>
<path d="M81.9 73.6h2v7h-2z"/>
<path d="M81.9 87.6h2v7h-2z"/>
<path d="M45.9 99.6h74v2h-74z"/>
</g>
<g fill="#231f20">
<path d="M95.2 59l-1.7 4.9-.3 1.7v2l.1 1.9 .6 .4v3.2h1.9v-2.6h.3l.2 .2h2.4l2.9 .3 5.9-.3 .2-.2h.3v2.6h1.9v-3.2l.6-.4 .2-1.9-.1-2-.3-1.7-1.6-4.8-.3-.3a91.5 91.5 0 0 0-13 0zM106.6 66.4a1.26 1.26 0 0 1 2.5 0 1.26 1.26 0 0 1-2.5 0zM94.7 66.4a1.26 1.26 0 0 1 2.5 0 1.26 1.26 0 0 1-2.5 0zM104.2 65.1h.5v2.5h-.5zM103.2 65.1h.5v2.5h-.5zM102.2 65.1h.5v2.5h-.5zM101.1 65.1h.6v2.5h-.6zM100.1 65.1h.5v2.5h-.5zM99.1 65.1h.5v2.5h-.5zM95.8 59.6l-1.3 3.7 2.1-.2v-.8l1-.5h2.3l1 .5v.6l4.4 .1 4 .3-1.3-3.7-6.1-.2zM97.9 60.7a.85 .85 0 0 1 1.7 0 .85 .85 0 0 1-1.7 0z" fill-rule="evenodd"/>
<path d="M56.9 79.5l-1.7 4.9-.3 1.7v2l.1 1.9 .6 .4v3.2h1.9v-2.6h.3l.2 .2h2.3l3 .3 5.9-.3 .2-.2h.3v2.6h1.9v-3.2l.6-.4 .2-1.9-.1-2-.3-1.7-1.6-4.8-.3-.3a91.5 91.5 0 0 0-13 0zM55.6 87.6h3.9v.3h-3.9zM55.6 86.9h3.9v.4h-3.9zM55.6 86.3h3.9v.3h-3.9zM67.7 87.6h3.9v.3h-3.9zM67.7 86.9h3.9v.4h-3.9zM67.7 86.3h3.9v.3h-3.9zM57.5 80.1l6.1-.2 6.1 .2 1 3h-1.8v-.3l-1.1-.5h-2.2l-1 .5v.3h-8.1z" fill-rule="evenodd"/>
<path d="M63.4 58.8l.5-.2 .4 .2 5.7 6.8a.57 .57 0 0 1 0 .7 .57 .57 0 0 1-.6 .3l-4.1-1 .5 7.5h-3.9l.6-7.5-4.2 1a.57 .57 0 0 1-.6-.3 .57 .57 0 0 1 .1-.7z" fill-rule="evenodd"/>
<path d="M100 79.1h3.9l-.6 7.4 4.2-.9a.57 .57 0 0 1 .6 .3 .57 .57 0 0 1-.1 .6l-5.6 6.8-.5 .3-.5-.3-5.6-6.8a.57 .57 0 0 1-.1-.7 .57 .57 0 0 1 .7-.2l4.1 .9z" fill-rule="evenodd"/>
<circle cx="66.7" cy="81.2" r=".83"/>
</g>
<path d="M81.9 38.6h2M30 58.6h5.3M81.9 45.4h2M30 73.1h5.3M30 79.1h5.3M32.6 60v11.7M30 99.6h5.3" fill="none" stroke="#231f20" stroke-width=".21"/>
<g fill="#231f20">
<path d="M31.9 71.5h1.4l-.7 1.6z"/>
<path d="M32.6 58.6l.7 1.6h-1.4z"/>
</g>
<path d="M32.6 95v3.2" fill="none" stroke="#231f20" stroke-width=".21"/>
<g fill="#231f20">
<path d="M31.9 98h1.4l-.7 1.6z"/>
<path d="M32.6 93.6l.7 1.6h-1.4z"/>
</g>
<path d="M30 93.6h5.3M32.6 80.5v11.7" fill="none" stroke="#231f20" stroke-width=".21"/>
<g fill="#231f20">
<path d="M32.6 79.1l.7 1.6h-1.4z"/>
<path d="M31.9 92h1.4l-.7 1.6z"/>
</g>
<path d="M17.4 51.6h24M39.6 48.1v2.1M18.6 126.6h24.1" fill="none" stroke="#231f20" stroke-width=".21"/>
<path d="M38.9 50h1.4l-.7 1.6z" fill="#231f20"/>
<path d="M32.6 74.5v3.2" fill="none" stroke="#231f20" stroke-width=".21"/>
<g fill="#231f20">
<path d="M32.6 73.1l.7 1.6h-1.4z"/>
<path d="M31.9 77.5h1.4l-.7 1.6z"/>
</g>
<path d="M32.6 120v5.2" fill="none" stroke="#231f20" stroke-width=".21"/>
<g fill="#231f20">
<path d="M31.9 125h1.4l-.7 1.6z"/>
<path d="M32.6 118.6l.7 1.6h-1.4z"/>
</g>
<path d="M30 118.6h5.3M30 106.6h5.3M30 101.6h5.3M32.6 108v9.2" fill="none" stroke="#231f20" stroke-width=".21"/>
<g fill="#231f20">
<path d="M31.9 117h1.4l-.7 1.6z"/>
<path d="M32.6 106.6l.7 1.6h-1.4z"/>
</g>
<path d="M32.6 103v2.2" fill="none" stroke="#231f20" stroke-width=".21"/>
<g fill="#231f20">
<path d="M32.6 101.6l.7 1.6h-1.4z"/>
<path d="M31.9 105h1.4l-.7 1.6z"/>
</g>
<path d="M37.7 54.6h3.7M39.6 56v2.1" fill="none" stroke="#231f20" stroke-width=".21"/>
<path d="M39.6 54.6l.7 1.6h-1.4z" fill="#231f20"/>
<path d="M37.7 125.6h3.7M39.6 122.1v2.1" fill="none" stroke="#231f20" stroke-width=".21"/>
<path d="M38.9 124h1.4l-.7 1.6z" fill="#231f20"/>
<path d="M39.6 128v2.1" fill="none" stroke="#231f20" stroke-width=".21"/>
<path d="M39.6 126.6l.7 1.6h-1.4z" fill="#231f20"/>
<path d="M21.6 53v72.2" fill="none" stroke="#231f20" stroke-width=".21"/>
<g fill="#231f20">
<path d="M20.9 125h1.5l-.8 1.6z"/>
<path d="M21.6 51.6l.8 1.6h-1.5z"/>
</g>
<path d="M32.6 53v4.2M32.6 99.6v2" fill="none" stroke="#231f20" stroke-width=".21"/>
<g fill="#231f20">
<path d="M31.9 57h1.4l-.7 1.6z"/>
<path d="M32.6 51.6l.7 1.6h-1.4z"/>
</g>
<g fill="none" stroke="#231f20" stroke-width=".21">
<path d="M139.3 17.3h29.8M139.3 14.4h29.8v29.8h-29.8zM142.2 14.4v29.8M144.3 18.8l.3-.1a152.8 152.8 0 0 1 19.2 0l.5 .5 2.5 7.1 .4 2.6 .1 3-.3 2.8-.8 .7v4.7h-2.9v-3.9h-.4l-.3 .4h-3.6l-4.3 .4-5.4-.4h-3.5l-.4-.4h-.4v3.9h-2.8v-4.7l-.9-.7-.3-2.8 .1-3 .4-2.6 2.5-7.1zM145.1 19.9l9.1-.3 9.1 .3 1.5 4.6h-2.7v-.5l-1.6-.8h-3.3l-1.6 .8v.5h-12.1zM145.2 14.4v29.8M148.2 14.4v29.8M151.2 14.4v29.8M154.2 14.4v29.8M157.1 14.4v29.8M160.1 14.4v29.8M163.1 14.4v29.8"/>
<path d="M166.1 14.4v29.8M171.2 14.4h29.8v29.8h-29.8zM171.2 17.3h29.8M174.1 14.4v29.8M176.2 18.8l.3-.1a152.7 152.7 0 0 1 19.2 0l.5 .5 2.5 7.1 .4 2.6 .1 3-.3 2.8-.8 .7v4.7h-2.8v-3.9h-.5l-.3 .4h-3.5l-4.4 .4-5.4-.4h-3.5l-.4-.4h-.4v3.9h-2.8v-4.7l-.9-.7-.3-2.8 .1-3 .4-2.6 2.5-7.1zM176.9 19.9l9.2-.3 9.2 .3 1.9 5.6-5.9-.5-6.7-.2v-.8l-1.6-.8h-3.4l-1.6 .8v1.1l-3.1 .4zM177.1 14.4v29.8M180.1 14.4v29.8M183.1 14.4v29.8M186.1 14.4v29.8M189.1 14.4v29.8M192 14.4v29.8"/>
<path d="M195 14.4v29.8M198 14.4v29.8M139.3 38.2h29.8M139.3 35.2h29.8M139.3 32.2h29.8M139.3 29.3h29.8M139.3 26.3h29.8M139.3 23.3h29.8M139.3 20.3h29.8M142.2 31.1h5.9v.6h-5.9zM142.2 30.1h5.9v.6h-5.9zM142.2 29.2h5.9v.5h-5.9z"/>
<path d="M160.2 31.1h5.9v.6h-5.9zM160.2 30.1h5.9v.6h-5.9zM160.2 29.2h5.9v.5h-5.9zM171.2 38.2h29.8M171.2 35.2h29.8M171.2 32.2h29.8M171.2 29.3h29.8M171.2 26.3h29.8M171.2 23.3h29.8M171.2 20.3h29.8M181.8 28.2h.8v3.8h-.8zM183.4 28.2h.7v3.8h-.7z"/>
<path d="M184.9 28.2h.8v3.8h-.8zM186.5 28.2h.7v3.8h-.7zM188 28.2h.8v3.8h-.8zM189.5 28.2h.8v3.8h-.8zM139.3 41.2h29.8M171.2 41.2h29.8M185.4 51.2l.1-.1a.81 .81 0 0 1 1.3 .1l8.4 10.2a.85 .85 0 0 1 .1 1 .85 .85 0 0 1-.9 .4l-6.2-1.4 .8 11.2h-5.9l.8-11.2-6.2 1.4a.85 .85 0 0 1-.9-.4 .85 .85 0 0 1 .1-1zM22.3 171.2v8.4h170.8M48.5 166.4v13.2M57.5 166.4v13.2M64.8 166.4v13.2M72.3 166.4v13.2"/>
<path d="M79.4 166.4v13.2M91.2 166.4v13.2M99.6 166.4v13.2M108.4 166.4v13.2M116 166.4v13.2M124.6 166.4v13.2M132 166.4v13.2M139.6 166.4v13.2M149.7 166.3v13.3M157 166.4v13.2M164.3 166.4v13.2M173.3 166.4v13.2"/>
<path d="M180.4 166.4v13.2M186.9 166.4v13.2M193.1 166.3l-154.3 .1v13.2M193.1 175.4h-170.8M193.1 171.2h-170.8M193.1 166.4v13.2"/>
<circle cx="158.9" cy="21.5" r="1.24"/>
<circle cx="177.1" cy="30.1" r="1.89"/>
<circle cx="181.3" cy="21.5" r="1.24"/>
<circle cx="195" cy="30.1" r="1.89"/>
</g>
<path d="M164.7 86.3h3.4v75.7a4.7 4.7 0 0 0-2.4 .9l-1-.1z" fill-rule="evenodd" fill="#e6e7e8" stroke="#231f20" stroke-width=".21"/>
<path d="M151 121.2l.9-.6h.5h28.1a2.01 2.01 0 0 1 2 2v26a2.01 2.01 0 0 1-2 2h-28.1a1.93 1.93 0 0 1-2-2v-26l.1-.6z" fill-rule="evenodd" fill="#ffdf1b" stroke="#231f20" stroke-width=".21"/>
<path d="M151.5 121.3l.9-.3h28.1a1.61 1.61 0 0 1 1.6 1.6v26a1.61 1.61 0 0 1-1.6 1.6h-28.1a1.61 1.61 0 0 1-1.6-1.6v-26l.1-.5z" fill-rule="evenodd" fill="#231f20"/>
<path d="M151.9 122l.5-.2h28.1a.81 .81 0 0 1 .8 .8v26a.81 .81 0 0 1-.8 .8h-28.1a.81 .81 0 0 1-.8-.8v-26z" fill-rule="evenodd" fill="#ffdf1b"/>
<g fill="#231f20">
<path d="M166 123.8h.8v2.8h-.8z"/>
<path d="M166 129.4h.8v2.8h-.8z"/>
<path d="M166 135h.8v2.8h-.8z"/>
<path d="M151.6 139.8h29.7v.8h-29.7z"/>
</g>
<g fill="#231f20">
<path d="M171.4 123.5a6.8 6.8 0 0 0-.8 4.2l.3 .2v1.3h.7v-1.1a14.2 14.2 0 0 0 4.9 0v1.1h.8v-1.3l.2-.2a6.7 6.7 0 0 0-.8-4.2l-2.6-.1zM175.9 126.5a.5 .5 0 0 1 1 0 .5 .5 0 0 1-1 0zM171.2 126.5a.5 .5 0 0 1 1 0 .5 .5 0 0 1-1 0zM175 126h.2v1h-.2zM174.6 126h.2v1h-.2zM174.2 126h.2v1h-.2zM173.7 126h.2v1h-.2zM173.3 126h.2v1h-.2zM172.9 126h.2v1h-.2zM171.6 123.8l-.5 1.5 .8-.1v-.3l.4-.3h.9l.5 .3v.2l3.3 .2-.5-1.5zM172.5 124.2a.33 .33 0 0 1 .6 0 .33 .33 0 0 1-.6 0z" fill-rule="evenodd"/>
<path d="M156.1 131.7a6.8 6.8 0 0 0-.8 4.2l.2 .2v1.3h.8v-1.1a14.2 14.2 0 0 0 4.9 0v1.1h.7v-1.3l.3-.2a6.7 6.7 0 0 0-.8-4.2l-2.7-.1zM155.5 135h1.6v.1h-1.6zM155.5 134.7h1.6v.1h-1.6zM155.5 134.4h1.6v.2h-1.6zM160.4 135h1.5v.1h-1.5zM160.4 134.7h1.5v.1h-1.5zM160.4 134.4h1.5v.2h-1.5zM156.3 132h4.9l.4 1.2h-.8l-.4-.4h-.9l-.4 .4h-3.2z" fill-rule="evenodd"/>
<path d="M158.7 123.5h.3l2.3 2.8-.2 .3-1.7-.4 .2 3h-1.5l.2-3-1.7 .4-.3-.3z" fill-rule="evenodd"/>
<path d="M173.3 131.6h1.5l-.2 2.9 1.7-.3 .3 .2-2.5 3-2.5-3 .2-.2 1.7 .3z" fill-rule="evenodd"/>
<circle cx="160" cy="132.4" r=".33"/>
</g>
<path d="M165 79.7a2.05 2.05 0 0 1 2.8 0l18.4 18.3a1.98 1.98 0 0 1 0 2.8l-18.4 18.4a2.05 2.05 0 0 1-2.8 0l-18.3-18.4a2 2 0 0 1 0-2.8z" fill-rule="evenodd" fill="#ffdf1b"/>
<path d="M165.3 79.9a1.57 1.57 0 0 1 2.2 0l18.5 18.4a1.56 1.56 0 0 1 0 2.2l-18.5 18.4a1.48 1.48 0 0 1-2.2 0l-18.4-18.4a1.47 1.47 0 0 1 0-2.2z" fill-rule="evenodd" fill="#231f20"/>
<path d="M147.4 98.9l18.5-18.4a.72 .72 0 0 1 1.1 0l18.4 18.4a.79 .79 0 0 1 0 1.1l-18.4 18.4a.78 .78 0 0 1-1.1 0l-18.5-18.4a.77 .77 0 0 1 0-1.1z" fill-rule="evenodd" fill="#ffdf1b"/>
<g fill="#231f20">
<path d="M153.9 96.6a2.33 2.33 0 0 1 3.8 .7l-1 .4a1.3 1.3 0 0 0-1.5-.7 1.3 1.3 0 0 0-.9 1.4l-.1 1a2.11 2.11 0 0 0 1.4 2.5 1.48 1.48 0 0 0 1.2-.9l1 .3a2.26 2.26 0 0 1-2.2 1.6 2.26 2.26 0 0 1-2.2-1.7 4.9 4.9 0 0 1 .5-4.6z" fill-rule="evenodd"/>
<path d="M160.1 97v1.8h1.5a.86 .86 0 0 0 .8-.9 .86 .86 0 0 0-.8-.9zM159 95.9h2.6a1.97 1.97 0 0 1 1.9 1.6 1.97 1.97 0 0 1-1 2.1l1.2 3.3h-1.2l-1.1-3.1h-1.3v3.1h-1.1z" fill-rule="evenodd"/>
<path d="M165 95.9h4v1.1h-3v1.7h2.1v1.2h-2.1v1.9h3.2v1.1h-4.2z" fill-rule="evenodd"/>
<path d="M171.1 96.5a2.17 2.17 0 0 1 3.5 .9l-1.1 .3a.98 .98 0 0 0-1.3-.7 .98 .98 0 0 0-.5 1.5l.7 .2a2.16 2.16 0 0 1 2.4 2.6 2.16 2.16 0 0 1-3.3 1.4 2.89 2.89 0 0 1-1.3-1.5l1-.4a1.38 1.38 0 0 0 1.2 1 1.38 1.38 0 0 0 1.4-.9 1.06 1.06 0 0 0-1.1-1.1 1.93 1.93 0 0 1-1.9-.8 1.93 1.93 0 0 1-.1-2.1z" fill-rule="evenodd"/>
<path d="M175.6 95.9h4.2v1.1h-1.6v5.9h-1.1v-5.9h-1.5z" fill-rule="evenodd"/>
</g>
<text font-size="12" fill="#231f20" x="49" y="118.6">KEEP LEFT</text>
<text font-size="7.1" fill="#231f20" x="106.6" y="250.9">SUPPLEMENTARY PLATE</text>
<text font-size="6" fill="#231f20" x="177.3" y="274.1">TC2006</text>
<text font-size="5.6" fill="#231f20" x="132.5" y="259">“KEEP LEFT”</text>
<g font-size="5.1" fill="#231f20">
<text x="81.5" y="26.6">a</text>
<text x="81.6" y="34.5">h</text>
<text x="48.9" y="37.7">u</text>
<text x="62.1" y="37.7">o</text>
<text x="75.2" y="37.7">t</text>
<text x="87.5" y="37.7">s</text>
<text x="100.6" y="37.7">q</text>
<text x="115.4" y="37.7">p</text>
<text x="47.5" y="44.1">p</text>
<text x="61.8" y="44.1">q</text>
<text x="76" y="44.1">s</text>
<text x="89.2" y="44.1">t</text>
<text x="100.6" y="44.1">o</text>
<text x="114.2" y="45">u</text>
<text x="136" y="44.5">r</text>
<text x="26.6" y="56.6">n</text>
<text x="130.7" y="56.9">e</text>
<text x="38.2" y="61.4">d</text>
<text x="130.7" y="64.5">n</text>
<text x="25.3" y="67.2">m</text>
<text x="130.7" y="71.5">n</text>
<text x="27.1" y="77.9">k</text>
<text x="130.7" y="78.5">n</text>
<text x="25.3" y="87.7">m</text>
<text x="130.7" y="85.5">n</text>
<text x="16.5" y="90.9">b</text>
<text x="130.7" y="92.5">n</text>
<text x="26.7" y="97.9">k</text>
<text x="130.7" y="98.4">v</text>
<text x="22.8" y="102.4">h</text>
<text x="26.8" y="105.4">g</text>
<text x="27.8" y="114.5">f</text>
<text x="26.8" y="123.7">e</text>
<text x="38.5" y="121.4">c</text>
</g>
<text font-size="4.8" fill="#231f20" x="152.9" y="147.4">KEEP LEFT</text>
<g font-size="4.2" fill="#231f20">
<text x="100.6" y="267.2">APPROVED AS OFFICIAL TRAFFIC SIGN</text>
<text x="174.7" y="285.6">A</text>
</g>
<g font-size="3.9" fill="#231f20">
<text x="178" y="116.7">Example</text>
<text x="22.4" y="190.3">Colour Legend</text>
<text x="98.9" y="190.3">Notes:</text>
<text x="99.2" y="197.7">1. This supplementary sign may be used in conjunction</text>
<text x="28.3" y="199.3">Retroreflective yellow (background)</text>
<text x="104.6" y="202">with an appropriate warning sign such crest (W5-11), at</text>
<text x="28.3" y="208">Black (legend, symbol)</text>
<text x="104.6" y="206.4">locations where there is a need to reinforce driver</text>
<text x="104.6" y="210.7">awareness on approach, to drive on the left hand side</text>
<text x="104.6" y="215.1">of the road.</text>
<text x="99.2" y="219.4">2. Utilise size A and B supplementary plates with size B</text>
<text x="104.6" y="223.7">and C warning sign respectively.</text>
<text x="99.2" y="228.1">3. Where added visibility may be necessary, consider</text>
<text x="104.6" y="232.4">utilising the option referred in page 2.</text>
</g>
<g font-size="3.5" fill="#231f20">
<text x="21.5" y="267.9">Department of Transport and Main Roads</text>
<text x="17.7" y="271.8">Infrastructure Management &amp; Delivery Division</text>
<text x="16.7" y="280.7">Designed</text>
<text x="42.7" y="280.7">Checked</text>
<text x="69.7" y="280.7">Scale</text>
<text x="98.5" y="281.4">ACTING PRINCIPAL ENGINEER</text>
<text x="154.7" y="276.2">12/09/13</text>
<text x="157.4" y="281.2">Date</text>
<text x="16.9" y="284.8">TV 09/13</text>
<text x="43.3" y="284.8">DJ 09/13</text>
<text x="69.7" y="285.2">Not to Scale</text>
<text x="98.5" y="284.8">(Traffic Engineering)</text>
</g>
<g font-size="3.2" fill="#231f20">
<text x="42.6" y="170.3">a</text>
<text x="52.1" y="170.3">b</text>
<text x="60.1" y="170.3">c</text>
<text x="67.4" y="170.3">d</text>
<text x="74.7" y="170.3">e</text>
<text x="84.9" y="170.3">f</text>
<text x="94.4" y="170.3">g</text>
<text x="103.3" y="170.3">h</text>
<text x="111.5" y="170.3">k</text>
<text x="118.7" y="170.3">m</text>
<text x="127.3" y="170.3">n</text>
<text x="135" y="170.3">o</text>
<text x="143.4" y="170.3">p</text>
<text x="152.3" y="170.3">q</text>
<text x="159.9" y="170.3">s</text>
<text x="168.5" y="170.3">t</text>
<text x="176.6" y="170.3">u</text>
<text x="183.5" y="170.3">v</text>
<text x="189.7" y="170.3">r</text>
<text x="26.1" y="178.5">SIZE B</text>
<text x="26.2" y="174.6">SIZE A</text>
<text x="39.9" y="178.1">1000</text>
<text x="40.8" y="174.2">800</text>
<text x="50.3" y="174.2">750</text>
<text x="50.3" y="178.1">900</text>
<text x="59.2" y="174.2">10</text>
<text x="59.2" y="178.1">12</text>
<text x="66.5" y="174.2">30</text>
<text x="66.5" y="178.1">36</text>
<text x="72.9" y="178.1">100</text>
<text x="73.8" y="174.2">70</text>
<text x="80.4" y="174.2">120CN</text>
<text x="80.4" y="178.1">140CN</text>
<text x="93.5" y="174.2">50</text>
<text x="93.5" y="178.1">60</text>
<text x="102.5" y="174.2">20</text>
<text x="102.5" y="178.1">24</text>
<text x="110.6" y="174.2">60</text>
<text x="110.6" y="178.1">72</text>
<text x="117.4" y="174.2">145</text>
<text x="117.4" y="178.1">174</text>
<text x="126.4" y="174.2">70</text>
<text x="126.4" y="178.1">84</text>
<text x="133.3" y="174.2">125</text>
<text x="133.3" y="178.1">150</text>
<text x="141.6" y="174.2">120</text>
<text x="141.6" y="178.1">167</text>
<text x="150.5" y="174.2">175</text>
<text x="150.5" y="178.1">210</text>
<text x="158.3" y="178.1">111</text>
<text x="158.9" y="174.2">95</text>
<text x="166.3" y="174.2">120</text>
<text x="166.3" y="178.1">141</text>
<text x="174.8" y="174.2">145</text>
<text x="174.8" y="178.1">197</text>
<text x="182.5" y="174.2">50</text>
<text x="182.5" y="178.1">56</text>
<text x="188.5" y="174.2">50</text>
<text x="188.5" y="178.1">75</text>
</g>
<text font-size="2.5" fill="#231f20" x="181.4" y="279.6">Page 1 of 2</text>
</svg>
